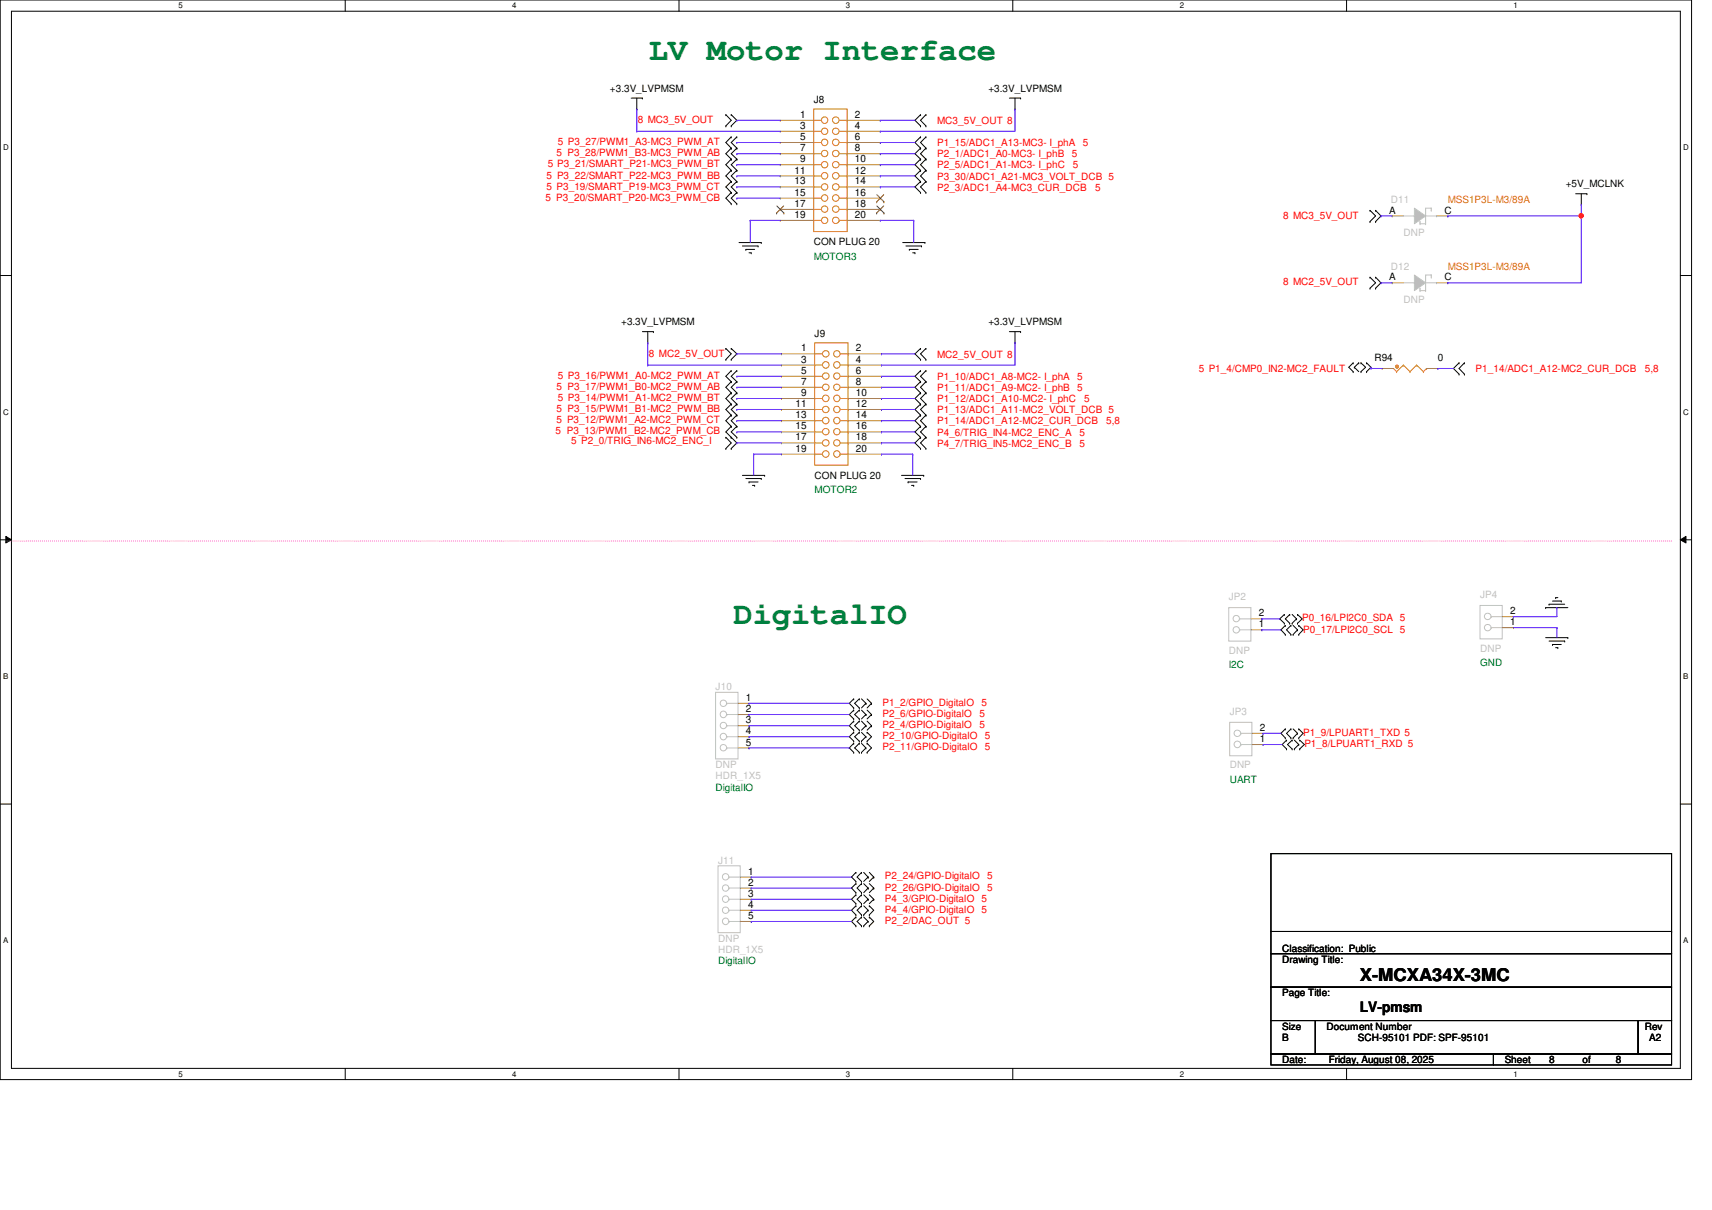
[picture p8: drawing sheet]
<svg xmlns="http://www.w3.org/2000/svg" width="297mm" height="210mm" viewBox="0 0 297 210" stroke-linecap="round" stroke-linejoin="round" font-family="sans-serif">
<path d="M0 0h293.5v187.3h-293.5zM2 1.9h289.5v183.4h-289.5z" fill="none" stroke="#000" stroke-width=".17"/>
<g fill="#fff">
<path d="M30.9 .2h.8v1.5h-.8z"/>
<path d="M30.9 185.5h.8v1.6h-.8z"/>
</g>
<path d="M59.9 0v1.9M59.9 185.3v2" fill="none" stroke="#000" stroke-width=".17"/>
<g fill="#fff">
<path d="M88.9 .2h.7v1.5h-.7z"/>
<path d="M88.9 185.5h.7v1.6h-.7z"/>
</g>
<path d="M117.8 0v1.9M117.8 185.3v2" fill="none" stroke="#000" stroke-width=".17"/>
<g fill="#fff">
<path d="M146.8 .2h.7v1.5h-.7z"/>
<path d="M146.8 185.5h.7v1.6h-.7z"/>
</g>
<path d="M175.7 0v1.9M175.7 185.3v2" fill="none" stroke="#000" stroke-width=".17"/>
<g fill="#fff">
<path d="M204.7 .2h.7v1.5h-.7z"/>
<path d="M204.7 185.5h.7v1.6h-.7z"/>
</g>
<path d="M233.6 0v1.9M233.6 185.3v2" fill="none" stroke="#000" stroke-width=".17"/>
<g fill="#fff">
<path d="M262.6 .2h.8v1.5h-.8z"/>
<path d="M262.6 185.5h.8v1.6h-.8z"/>
<path d="M.5 24.8h1v1.6h-1z"/>
<path d="M292.1 24.8h.9v1.6h-.9z"/>
<path d="M.5 70.7h1v1.5h-1z"/>
<path d="M292.1 70.7h.9v1.5h-.9z"/>
</g>
<path d="M0 47.8h2M291.5 47.8h2" fill="none" stroke="#000" stroke-width=".17"/>
<g fill="#fff">
<path d="M.5 116.5h.9v1.6h-.9z"/>
<path d="M292.1 116.5h.8v1.6h-.8z"/>
</g>
<path d="M0 93.6h2M1 93l1 .6-1 .6zM291.5 93.6l1-.6v1.2zM291.5 93.6h2" fill="none" stroke="#000" stroke-width=".17"/>
<path d="M1 93l1 .6-1 .6zM291.5 93.6l1-.6v1.2z" fill="#000"/>
<g fill="#fff">
<path d="M.5 162.4h.9v1.5h-.9z"/>
<path d="M292.1 162.4h.8v1.5h-.8z"/>
</g>
<g fill="none" stroke="#000" stroke-width=".17">
<path d="M109.5 17h2M110.5 18.9h.1M110.5 17v1.9M111.5 17h.1M125.9 19.9h.1M125.9 19.9l1 1-1 .9M126.9 19.9h.1M126.9 19.9l.9 1-.9 .9M159.7 19.9h.1M159.7 19.9l-1 1 1 .9M160.7 19.9h.1M160.7 19.9l-1 1 1 .9"/>
<path d="M175.1 17h2M176.1 18.9h.1M176.1 17v1.9M177.1 17h.1M125.9 21.8h.1M126.9 23.7h.1M126.9 25.7h.1M126.9 27.6h.1M126.9 21.8h.1M126.9 29.5h.1M126.9 31.5h.1M126.9 33.4h.1"/>
<path d="M126.9 35.3h.1M126.9 23.7l-1 1 1 1M126.9 25.7l-1 1 1 .9M126.9 29.5l-1 1 1 1M126.9 27.6l-1 1 1 .9M126.9 31.5l-1 .9 1 1M126.9 33.4l-1 1 1 .9M127.8 23.7h.1M127.8 25.7h.1M127.8 27.6h.1M127.8 29.5h.1M127.8 31.5h.1"/>
<path d="M127.8 33.4h.1M127.8 35.3h.1M127.8 23.7l-.9 1 .9 1M127.8 25.7l-.9 1 .9 .9M127.8 29.5l-.9 1 .9 1M127.8 27.6l-.9 1 .9 .9M127.8 31.5l-.9 .9 .9 1M127.8 33.4l-.9 1 .9 .9M159.7 23.7h.1M159.7 25.7h.1M159.7 27.6h.1M159.7 29.5h.1"/>
<path d="M159.7 31.5h.1M159.7 33.4h.1M159.7 21.8h.1M159.7 23.7l-1 1 1 1M159.7 25.7l-1 1 1 .9M159.7 27.6l-1 1 1 .9M159.7 29.5l-1 1 1 1M159.7 31.5l-1 .9 1 1M160.7 25.7h.1M160.7 23.7h.1M160.7 27.6h.1M160.7 29.5h.1"/>
<path d="M160.7 31.5h.1M160.7 33.4h.1M160.7 21.8h.1M160.7 23.7l-1 1 1 1M160.7 25.7l-1 1 1 .9M160.7 27.6l-1 1 1 .9M160.7 29.5l-1 1 1 1M160.7 31.5l-1 .9 1 1M237.7 36.5h.1M237.7 38.4h.1M237.7 36.5l1 1-1 .9M238.7 38.4h.1"/>
<path d="M238.7 36.5h.1M238.7 36.5l.9 1-.9 .9M273.4 33.6h1.9M274.4 35.5h.1M274.4 33.6v1.9M275.3 33.6h.1M111.5 57.5h1.9M112.4 59.5h.1M112.4 57.5v2M113.4 57.5h.1M128.2 42.1h3.9M128.8 42.7h2.7"/>
<path d="M129.4 43.3h.1M129.4 43.3h1.5M130 43.9h.3M130.3 43.9h.1M131.5 42.7h.1M132.1 42.1h.1M156.6 42.1h3.9M157.2 42.7h2.7M157.8 43.3h.1M157.8 43.3h1.5M158.4 43.9h.3M158.7 43.9h.1"/>
<path d="M159.9 42.7h.1M160.5 42.1h.1M175.1 57.5h2M176.1 59.5h.1M176.1 57.5v2M177.1 57.5h.1M237.7 48.1h.1M237.7 50h.1M237.7 48.1l1 1-1 .9M238.7 50h.1M238.7 48.1h.1M238.7 48.1l.9 1-.9 .9"/>
<path d="M125.9 60.5h.1M125.9 62.4h.1M125.9 77.8h.1M125.9 75.9h.1M125.9 60.5l1 .9-1 1M125.9 75.9l1 .9-1 1M126.9 62.4h.1M126.9 60.5h.1M126.9 64.3h.1M126.9 66.2h.1M126.9 68.2h.1M126.9 70.1h.1"/>
<path d="M126.9 72h.1M126.9 74h.1M126.9 75.9h.1M126.9 77.8h.1M126.9 60.5l.9 .9-.9 1M126.9 64.3l-1 1 1 .9M126.9 66.2l-1 1 1 1M126.9 68.2l-1 .9 1 1M126.9 70.1l-1 .9 1 1M126.9 72l-1 1 1 1M126.9 74l-1 .9 1.9 1.9-.9 1M127.8 64.3h.1"/>
<path d="M127.8 66.2h.1M127.8 68.2h.1M127.8 70.1h.1M127.8 72h.1M127.8 74h.1M127.8 75.9h.1M127.8 64.3l-.9 1 .9 .9M127.8 66.2l-.9 1 .9 1M127.8 68.2l-.9 .9 .9 1M127.8 70.1l-.9 .9 .9 1M127.8 72l-.9 1 .9 1M127.8 74l-.9 .9 .9 1"/>
<path d="M159.7 60.5h.1M159.7 62.4h.1M159.7 64.3h.1M159.7 66.2h.1M159.7 68.2h.1M159.7 70.1h.1M159.7 72h.1M159.7 74h.1M159.7 75.9h.1M159.7 77.8h.1M159.7 60.5l-1 .9 1 1M159.7 64.3l-1 1 1 .9"/>
<path d="M159.7 66.2l-1 1 1 1M159.7 68.2l-1 .9 1 1M159.7 70.1l-1 .9 1 1M159.7 72l-1 1 1 1M159.7 74l-1 .9 1 1M159.7 75.9l-1 .9 1 1M160.7 62.4h.1M160.7 60.5h.1M160.7 66.2h.1M160.7 64.3h.1M160.7 68.2h.1M160.7 70.1h.1"/>
<path d="M160.7 72h.1M160.7 74h.1M160.7 75.9h.1M160.7 77.8h.1M160.7 60.5l-1 .9 1 1M160.7 64.3l-1 1 1 .9M160.7 66.2l-1 1 1 1M160.7 68.2l-1 .9 1 1M160.7 70.1l-1 .9 1 1M160.7 72l-1 1 1 1M160.7 74l-1 .9 1 1M160.7 75.9l-1 .9 1 1"/>
<path d="M234.8 64.5h.1M234.8 62.9h.1M234.8 62.9l-.8 .8 .8 .8M235 63.7h.1M235 63.7l.8 .8M235.8 62.9h.1M235.8 62.9l-.8 .8M236.1 62.9h.1M236.1 64.5h.1M236.1 62.9l.8 .8-.8 .8M237.1 62.9h.1M237.1 64.5h.1"/>
<path d="M237.1 62.9l.8 .8-.8 .8M253.1 62.9h.1M253.1 64.9h.1M253.1 62.9l-.9 1 .9 1M254.1 64.9h.1M254.1 62.9h.1M254.1 62.9l-1 1 1 1M128.8 82.5h3.9M129.4 83h2.7M130 83.6h.1M130 83.6h1.5M130.6 84.2h.3"/>
<path d="M130.9 84.2h.1M132.1 83h.1M132.7 82.5h.1M156.4 82.5h3.9M157 83h2.7M157.6 83.6h.1M157.6 83.6h1.5M158.2 84.2h.3M158.5 84.2h.1M159.7 83h.1M160.3 82.5h.1M222.8 108.1h.1"/>
<path d="M222.8 106.6h.1M222.8 106.6l-.8 .8 .8 .7M223 110.1h.1M223 108.5h.1M223 108.5l-.8 .8 .8 .8M223.8 108.1h.1M223.8 106.6h.1M223.8 106.6l-.8 .8 .8 .7M224 110.1h.1M224 108.5h.1M224 108.5l-.8 .8 .8 .8M224.2 108.1h.1"/>
<path d="M224.2 106.6l.8 .8M224.4 110.1h.1M224.4 108.5l.7 .8M225 107.4h.1M225 107.4l-.8 .7M225.1 106.6h.1M225.1 108.1h.1M225.1 109.3h.1M225.1 106.6l.8 .8-.8 .7M225.1 109.3l-.7 .8M225.3 108.5h.1M225.3 110.1h.1"/>
<path d="M225.3 108.5l.8 .8-.8 .8M268.2 105.4h.1M268.2 105.4h3.8M268.2 110.6h3.8M268.8 104.8h.1M268.8 104.8h2.7M268.8 111.2h2.7M269.4 111.8h.1M269.4 104.3h1.5M269.4 111.8h1.5M269.9 103.7h.1M269.9 103.7h.4"/>
<path d="M269.9 112.4h.4M270.3 112.4h.1M270.9 104.3h.1M271.5 111.2h.1M272 110.6h.1M0 139.5h2M148.1 122.8h.1M148.1 121.2h.1M148.1 124.7h.1M148.1 123.2h.1M148.1 126.7h.1M148.1 125.1h.1"/>
<path d="M148.1 128.6h.1M148.1 127h.1M148.1 130.5h.1M148.1 128.9h.1M148.1 121.2l-.7 .8 .7 .8M148.1 123.2l-.7 .8 .7 .7M148.1 127l-.7 .8 .7 .8M148.1 125.1l-.7 .8 .7 .8M148.1 128.9l-.7 .9 .7 .7M149.1 121.2h.1M149.1 122.8h.1M149.1 123.2h.1"/>
<path d="M149.1 124.7h.1M149.1 125.1h.1M149.1 126.7h.1M149.1 128.6h.1M149.1 127h.1M149.1 130.5h.1M149.1 128.9h.1M149.1 121.2l-.8 .8 .8 .8M149.1 123.2l-.8 .8 .8 .7M149.1 125.1l-.8 .8 .8 .8M149.1 127l-.8 .8 .8 .8M149.1 128.9l-.8 .9 .8 .7"/>
<path d="M149.5 128.6h.1M149.5 130.5h.1M149.5 123.2l.7 .8M149.5 121.2l.7 .8M149.5 125.1l.7 .8M149.5 127l.7 .8M149.5 128.9l.7 .9M150.2 122h.1M150.2 124h.1M150.2 125.9h.1M150.2 127.8h.1M150.2 129.8h.1"/>
<path d="M150.2 125.9l-.7 .8M150.2 122l-.7 .8M150.2 124l-.7 .7M150.2 127.8l-.7 .8M150.2 129.8l-.7 .7M150.4 127h.1M150.4 128.6h.1M150.4 128.9h.1M150.4 130.5h.1M150.4 121.2l.8 .8M150.4 127l.8 .8-.8 .8M150.4 123.2l.8 .8"/>
<path d="M150.4 125.1l.8 .8M150.4 128.9l.8 .9-.8 .7M151.2 122h.1M151.2 124h.1M151.2 125.9h.1M151.2 122l-.8 .8M151.2 124l-.8 .7M151.2 125.9l-.8 .8M223 128h.1M223 126.4h.1M223 126.4l-.8 .8 .8 .8M223.2 129.9h.1"/>
<path d="M223.2 128.4h.1M223.2 128.4l-.7 .8 .7 .7M224 128h.1M224 126.4h.1M224 126.4l-.8 .8 .8 .8M224.2 129.9h.1M224.2 128.4h.1M224.2 128.4l-.8 .8 .8 .7M224.4 128h.1M224.4 126.4l.7 .8M224.6 129.9h.1M224.6 128.4l.7 .8"/>
<path d="M225.1 127.2h.1M225.1 127.2l-.7 .8M225.3 126.4h.1M225.3 128h.1M225.3 129.2h.1M225.3 126.4l.8 .8-.8 .8M225.3 129.2l-.7 .7M225.5 128.4h.1M225.5 129.9h.1M225.5 128.4l.8 .8-.8 .7M291.5 139.5h2M148.5 152.9h.1"/>
<path d="M148.5 151.3h.1M148.5 154.9h.1M148.5 153.3h.1M148.5 156.8h.1M148.5 155.2h.1M148.5 158.7h.1M148.5 157.1h.1M148.5 159.1h.1M148.5 151.3l-.8 .8 .8 .8M148.5 155.2l-.8 .8 .8 .8M148.5 153.3l-.8 .8 .8 .8M148.5 159.1l-.8 .8 .8 .7"/>
<path d="M148.5 157.1l-.8 .8 .8 .8M149.5 151.3h.1M149.5 152.9h.1M149.5 153.3h.1M149.5 154.9h.1M149.5 155.2h.1M149.5 156.8h.1M149.5 158.7h.1M149.5 157.1h.1M149.5 159.1h.1M149.5 151.3l-.8 .8 .8 .8M149.5 153.3l-.8 .8 .8 .8"/>
<path d="M149.5 155.2l-.8 .8 .8 .8M149.5 157.1l-.8 .8 .8 .8M149.5 159.1l-.8 .8 .8 .7M149.9 158.7h.1M149.9 153.3l.7 .8M149.9 151.3l.7 .8M149.9 157.1l.7 .8M149.9 155.2l.7 .8M149.9 159.1l.7 .8M150.6 152.1h.1M150.6 154.1h.1M150.6 156h.1"/>
<path d="M150.6 157.9h.1M150.6 159.9h.1M150.6 152.1l-.7 .8M150.6 154.1l-.7 .8M150.6 156l-.7 .8M150.6 157.9l-.7 .8M150.6 159.9l-.7 .7M150.8 157.1h.1M150.8 158.7h.1M150.8 159.1h.1M150.8 155.2l.8 .8M150.8 151.3l.8 .8"/>
<path d="M150.8 153.3l.8 .8M150.8 159.1l.8 .8-.8 .7M150.8 157.1l.8 .8-.8 .8M151.6 152.1h.1M151.6 154.1h.1M151.6 156h.1M151.6 152.1l-.8 .8M151.6 154.1l-.8 .8M151.6 156l-.8 .8M220.5 148.1h69.5v17.3h-69.5zM148.5 160.6h.1M149.5 160.6h.1"/>
<path d="M149.9 160.6h.1M150.8 160.6h.1M220.5 165.4h69.5v5.8h-69.5zM220.5 171.2h69.5v5.8h-69.5zM220.5 177h7.7v5.8h-7.7zM220.5 161.6h69.5M228.2 177h56v5.8h-56zM284.2 177h5.8v5.8h-5.8zM290 161.6h.1M220.5 182.8h38.6v1.9h-38.6zM259.1 182.8h30.9v1.9h-30.9z"/>
</g>
<path d="M1.2 93.9h288.8M290 93.9h.1" fill="none" stroke="#f0f" stroke-width=".17" stroke-dasharray="0 .3"/>
<g fill="none" stroke="#cc8006" stroke-width=".17">
<path d="M141.2 18.9h5.8v21.3h-5.8zM141.2 20.9h.1M141.2 22.8h.1M141.2 24.7h.1M141.2 26.7h.1M141.2 28.6h.1M141.2 30.5h.1M141.2 32.4h.1M141.2 34.4h.1M141.2 36.3h.1M141.2 38.2h.1M141.2 20.9h1.3"/>
<path d="M141.2 22.8h1.3M141.2 24.7h1.3M141.2 26.7h1.3M141.2 28.6h1.3M141.2 30.5h1.3M141.2 32.4h1.3M141.2 34.4h1.3M141.2 36.3h1.3M141.2 38.2h1.3M145.6 38.2h.1M145.6 20.9h1.4M145.6 22.8h1.4"/>
<path d="M145.6 24.7h1.4M145.6 26.7h1.4M145.6 28.6h1.4M145.6 30.5h1.4M145.6 32.4h1.4M145.6 34.4h1.4M145.6 36.3h1.4M145.6 38.2h1.4M147 22.8h.1M147 20.9h.1M147 24.7h.1M147 26.7h.1"/>
<path d="M147 28.6h.1M147 30.5h.1M147 32.4h.1M147 34.4h.1M147 36.3h.1M141.3 59.5h5.8v21.2h-5.8zM141.3 61.4h.1M141.3 63.3h.1M141.3 65.3h.1M141.3 67.2h.1M141.3 69.1h.1M141.3 71h.1"/>
<path d="M141.3 73h.1M141.3 74.9h.1M141.3 76.8h.1M141.3 78.8h.1M141.3 61.4h1.4M141.3 63.3h1.4M141.3 65.3h1.4M141.3 67.2h1.4M141.3 69.1h1.4M141.3 71h1.4M141.3 73h1.4M141.3 74.9h1.4"/>
<path d="M141.3 76.8h1.4M141.3 78.8h1.4M145.8 78.8h.1M145.8 61.4h1.3M145.8 63.3h1.3M145.8 65.3h1.3M145.8 67.2h1.3M145.8 69.1h1.3M145.8 71h1.3M145.8 73h1.3M145.8 74.9h1.3M145.8 76.8h1.3"/>
<path d="M145.8 78.8h1.3M147.1 63.3h.1M147.1 61.4h.1M147.1 65.3h.1M147.1 67.2h.1M147.1 69.1h.1M147.1 71h.1M147.1 73h.1M147.1 74.9h.1M147.1 76.8h.1"/>
<circle cx="143.1" cy="34.3" r=".56"/>
<circle cx="143.1" cy="30.5" r=".56"/>
<circle cx="143.1" cy="20.8" r=".56"/>
<circle cx="143.1" cy="24.7" r=".56"/>
<circle cx="143.1" cy="22.8" r=".56"/>
<circle cx="143.1" cy="26.6" r=".56"/>
<circle cx="143.1" cy="38.2" r=".56"/>
<circle cx="143.1" cy="32.4" r=".56"/>
<circle cx="143.1" cy="28.6" r=".56"/>
<circle cx="143.1" cy="36.3" r=".56"/>
<circle cx="145" cy="24.7" r=".57"/>
<circle cx="145" cy="34.3" r=".57"/>
<circle cx="145" cy="30.5" r=".57"/>
<circle cx="145" cy="20.8" r=".57"/>
<circle cx="145" cy="26.6" r=".56"/>
<circle cx="145" cy="32.4" r=".56"/>
<circle cx="145" cy="28.6" r=".56"/>
<circle cx="145" cy="36.3" r=".56"/>
<circle cx="145" cy="38.2" r=".56"/>
<circle cx="145" cy="22.8" r=".56"/>
<circle cx="143.3" cy="73" r=".57"/>
<circle cx="143.3" cy="78.8" r=".57"/>
<circle cx="143.3" cy="69.1" r=".57"/>
<circle cx="143.3" cy="63.3" r=".57"/>
<circle cx="143.3" cy="71" r=".56"/>
<circle cx="143.3" cy="76.8" r=".56"/>
<circle cx="143.3" cy="74.9" r=".56"/>
<circle cx="143.3" cy="65.2" r=".56"/>
<circle cx="143.3" cy="61.4" r=".56"/>
<circle cx="143.3" cy="67.2" r=".56"/>
<circle cx="145.2" cy="73" r=".56"/>
<circle cx="145.2" cy="78.8" r=".56"/>
<circle cx="145.2" cy="69.1" r=".56"/>
<circle cx="145.2" cy="63.3" r=".56"/>
<circle cx="145.2" cy="71" r=".56"/>
<circle cx="145.2" cy="65.2" r=".56"/>
<circle cx="145.2" cy="74.9" r=".56"/>
<circle cx="145.2" cy="76.8" r=".56"/>
<circle cx="145.2" cy="67.2" r=".56"/>
<circle cx="145.2" cy="61.4" r=".56"/>
</g>
<g fill="none" stroke="#a84" stroke-width=".17">
<path d="M135.4 20.9h.1M135.4 22.8h.1M135.4 24.7h.1M135.4 26.7h.1M135.4 28.6h.1M135.4 30.5h.1M135.4 32.4h.1M135.4 34.4h.1M135.4 36.3h.1M135.4 38.2h.1M135.4 20.9h5.8M135.4 22.8h5.8"/>
<path d="M135.4 24.7h5.8M135.4 26.7h5.8M135.4 28.6h5.8M135.4 30.5h5.8M135.4 32.4h5.8M135.4 34.4h5.8M135.4 36.3h5.8M135.4 38.2h5.8M147 20.9h5.7M147 22.8h5.7M147 24.7h5.7M147 26.7h5.7"/>
<path d="M147 28.6h5.7M147 30.5h5.7M147 32.4h5.7M147 34.4h5.7M147 36.3h5.7M147 38.2h5.7M152.7 20.9h.1M152.7 22.8h.1M152.7 24.7h.1M152.7 26.7h.1M152.7 28.6h.1M152.7 30.5h.1"/>
<path d="M152.7 32.4h.1M152.7 34.4h.1M152.7 36.3h.1M152.7 38.2h.1M135.6 61.4h.1M135.6 63.3h.1M135.6 65.3h.1M135.6 67.2h.1M135.6 69.1h.1M135.6 71h.1M135.6 73h.1M135.6 74.9h.1"/>
<path d="M135.6 76.8h.1M135.6 78.8h.1M135.6 61.4h5.7M135.6 63.3h5.7M135.6 65.3h5.7M135.6 67.2h5.7M135.6 69.1h5.7M135.6 71h5.7M135.6 73h5.7M135.6 74.9h5.7M135.6 76.8h5.7M135.6 78.8h5.7"/>
<path d="M147.1 61.4h5.8M147.1 63.3h5.8M147.1 65.3h5.8M147.1 67.2h5.8M147.1 69.1h5.8M147.1 71h5.8M147.1 73h5.8M147.1 74.9h5.8M147.1 76.8h5.8M147.1 78.8h5.8M152.9 61.4h.1M152.9 63.3h.1"/>
<path d="M152.9 65.3h.1M152.9 67.2h.1M152.9 69.1h.1M152.9 71h.1M152.9 73h.1M152.9 74.9h.1M152.9 76.8h.1M152.9 78.8h.1M217 109.3h1.9M217 107.4h1.9M218.9 109.3h.1M218.9 107.4h.1"/>
<path d="M260.6 108.9h2M260.6 107h2M262.6 108.9h.1M262.6 107h.1M217.2 129.2h2M217.2 127.2h2M219.2 129.2h.1M219.2 127.2h.1M128.4 152.1h1.9M128.4 154.1h1.9M128.4 156h1.9M128.4 157.9h1.9"/>
<path d="M128.4 159.9h1.9M130.3 152.1h.1M130.3 154.1h.1M130.3 156h.1M130.3 157.9h.1M130.3 159.9h.1"/>
</g>
<g fill="none" stroke="#c0c0c0" stroke-width=".17">
<path d="M243.5 49.1h1.9M245.4 49.1h.1M246.4 50.4h.1M246.4 50.4h1M247.4 50.4h.1M247.4 49.1h1.9M248.3 47.7h.1M248.3 47.7h-.9v2.7M249.3 49.1h.1M213.2 105.4h3.8v5.8h-3.8zM215.1 109.3h.1M215.1 107.4h.1"/>
<path d="M215.1 109.3h1.9M215.1 107.4h1.9M256.8 105h3.8v5.8h-3.8zM258.7 108.9h.1M258.7 107h.1M258.7 108.9h1.9M258.7 107h1.9M213.4 125.3h3.8v5.8h-3.8zM215.3 129.2h.1M215.3 127.2h.1M215.3 129.2h1.9M215.3 127.2h1.9"/>
<path d="M124.6 150.2h3.8v11.6h-3.8zM126.5 152.1h.1M126.5 154.1h.1M126.5 156h.1M126.5 157.9h.1M126.5 159.9h.1M126.5 152.1h1.9M126.5 154.1h1.9M126.5 156h1.9M126.5 157.9h1.9M126.5 159.9h1.9"/>
<circle cx="214.5" cy="109.3" r=".56"/>
<circle cx="214.5" cy="107.3" r=".56"/>
<circle cx="258.1" cy="108.9" r=".56"/>
<circle cx="258.1" cy="106.9" r=".56"/>
<circle cx="214.7" cy="129.1" r=".57"/>
<circle cx="214.7" cy="127.2" r=".56"/>
<circle cx="125.9" cy="156" r=".56"/>
<circle cx="125.9" cy="159.8" r=".56"/>
<circle cx="125.9" cy="157.9" r=".56"/>
<circle cx="125.9" cy="152.1" r=".56"/>
<circle cx="125.9" cy="154" r=".56"/>
</g>
<path d="M134.7 37h.1M134.8 35.7l1.2 1.3M136 35.7l-1.3 1.3M136 37h.1M152.1 35h.1M152.1 37h.1M152.1 33.8l1.3 1.2M152.1 35.7l1.3 1.3M153.3 33.8l-1.2 1.2M153.3 35.7l-1.2 1.3M153.4 35h.1M153.4 37h.1" fill="none" stroke="#804000" stroke-width=".17"/>
<path d="M245.4 47.7l2 1.4-2 1.3z" fill-rule="evenodd" fill="#c0c0c0"/>
<path d="M245.4 47.7l2 1.4-2 1.3zM246.4 50h.1M246.4 50v.4M248.3 48.1h.1M248.3 47.7v.4" fill="none" stroke="#c0c0c0" stroke-width=".17"/>
<path d="M241.6 49.1h.1M241.6 49.1h1.9M249.3 49.1h1.9M251.2 49.1h.1" fill="none" stroke="#a84" stroke-width=".17"/>
<path d="M241.8 63.9l.5 .6M242.3 64.5h.1M243.5 63.3h.1M243.5 63.3l-1.2 1.2M243.5 63.3l1.1 1.2M244.6 64.5h.1M245.8 63.3h.1M245.8 63.3l-1.2 1.2M245.8 63.3l1.2 1.2M247 64.5h.1M247.5 63.9h.1M247.5 63.9l-.5 .6" fill="none" stroke="#cc8006" stroke-width=".17"/>
<circle cx="242.4" cy="63.6" r=".27" fill="#cc8006"/>
<circle cx="242.4" cy="63.6" r=".27" fill="none" stroke="#cc8006" stroke-width=".17"/>
<g fill="none" stroke="#a84" stroke-width=".17">
<path d="M239.8 63.9h.1M239.8 63.9h2M247.5 63.9h2M249.5 63.9h.1M128.1 122h1.9M128.1 124h1.9M128.1 125.9h1.9M128.1 127.8h1.9M128.1 129.8h1.9M130 122h.1M130 124h.1M130 125.9h.1"/>
<path d="M130 127.8h.1M130 129.8h.1"/>
</g>
<g fill="none" stroke="#c0c0c0" stroke-width=".17">
<path d="M243.5 37.5h1.9M245.4 37.5h.1M246.4 38.8h.1M246.4 38.8h1M247.4 38.8h.1M247.4 37.5h1.9M248.3 36.1h.1M248.3 36.1h-.9v2.7M249.3 37.5h.1M124.2 120.1h3.9v11.6h-3.9zM126.1 122h.1M126.1 124h.1"/>
<path d="M126.1 125.9h.1M126.1 127.8h.1M126.1 129.8h.1M126.1 122h2M126.1 124h2M126.1 125.9h2M126.1 127.8h2M126.1 129.8h2"/>
<circle cx="125.5" cy="123.9" r=".56"/>
<circle cx="125.5" cy="127.8" r=".56"/>
<circle cx="125.5" cy="122" r=".56"/>
<circle cx="125.5" cy="129.7" r=".56"/>
<circle cx="125.5" cy="125.9" r=".56"/>
</g>
<path d="M245.4 36.1l2 1.4-2 1.3z" fill-rule="evenodd" fill="#c0c0c0"/>
<path d="M245.4 36.1l2 1.4-2 1.3zM246.4 38.4h.1M246.4 38.4v.4M248.3 36.5h.1M248.3 36.1v.4" fill="none" stroke="#c0c0c0" stroke-width=".17"/>
<path d="M241.6 37.5h.1M241.6 37.5h1.9M249.3 37.5h1.9M251.2 37.5h.1" fill="none" stroke="#a84" stroke-width=".17"/>
<g fill="none" stroke="#4200ff" stroke-width=".17">
<path d="M110.5 18.9h.1M110.5 18.9v3.9M176.1 18.9h.1M176.1 18.9v3.9h-23.4M110.5 22.8h.1M110.5 22.8h24.9M127.8 24.7h.1M127.8 26.7h.1M127.8 28.6h.1M127.8 30.5h.1M127.8 32.4h.1M127.8 20.9h.1"/>
<path d="M127.8 24.7h7.6M127.8 26.7h7.6M127.8 28.6h7.6M127.8 30.5h7.6M127.8 32.4h7.6M127.8 20.9h7.6M130.2 38.2h.1M130.2 38.2v3.9M130.2 38.2h5.2M152.7 24.7h.1M152.7 26.7h.1M152.7 28.6h.1"/>
<path d="M152.7 30.5h.1M152.7 32.4h.1M152.7 38.2h.1M152.7 20.9h.1M152.7 22.8h.1M152.7 24.7h6M152.7 26.7h6M152.7 28.6h6M152.7 30.5h6M152.7 32.4h6M152.7 38.2h5.8M152.7 20.9h6"/>
<path d="M158.5 38.2h.1M158.5 38.2v3.9M239.6 37.5h.1M239.6 37.5h2M251.2 37.5h.1M251.2 37.5h23.2M274.4 35.5h.1M274.4 37.5h.1M274.4 35.5v13.6h-23.2M112.4 59.5h.1M112.4 59.5v3.8M176.1 59.5h.1"/>
<path d="M176.1 59.5v3.8h-23.2M239.6 49.1h.1M239.6 49.1h2M251.2 49.1h.1M112.4 63.3h.1M112.4 63.3h23.2M127.8 61.4h.1M127.8 65.3h.1M127.8 67.2h.1M127.8 69.1h.1M127.8 71h.1M127.8 73h.1"/>
<path d="M127.8 74.9h.1M127.8 76.8h.1M127.8 61.4h7.8M127.8 65.3h7.8M127.8 67.2h7.8M127.8 69.1h7.8M127.8 71h7.8M127.8 73h7.8M127.8 74.9h7.8M127.8 76.8h7.8M130.8 78.8h.1M130.8 78.8h4.8"/>
<path d="M130.8 78.8v3.7M152.9 61.4h.1M152.9 63.3h.1M152.9 65.3h.1M152.9 67.2h.1M152.9 69.1h.1M152.9 71h.1M152.9 73h.1M152.9 74.9h.1M152.9 76.8h.1M152.9 78.8h.1M152.9 61.4h5.8"/>
<path d="M152.9 65.3h5.8M152.9 67.2h5.8M152.9 69.1h5.8M152.9 71h5.8M152.9 73h5.8M152.9 74.9h5.8M152.9 76.8h5.8M152.9 78.8h5.5M158.4 78.8h.1M158.4 78.8v3.7"/>
</g>
<circle cx="274.3" cy="37.4" r=".37" fill="#f00"/>
<circle cx="274.3" cy="37.4" r=".37" fill="none" stroke="#f00" stroke-width=".17"/>
<g fill="none" stroke="#4200ff" stroke-width=".17">
<path d="M127.8 34.4h.1M127.8 34.4h7.6M237.9 63.7h.1M237.9 63.9h.1M237.9 63.9h1.9M237.9 63.7v.2M249.5 63.9h.1M249.5 63.9h2.7M218.9 107.4h.1M218.9 109.3h.1M218.9 107.4h3.1M218.9 109.3h3.3"/>
<path d="M262.6 107h.1M262.6 108.9h7.5M270.1 108.9h.1M270.1 105.4h.1M270.1 105.4v1.6h-7.5M270.1 108.9v1.7M130 122h.1M130 124h.1M130 125.9h.1M130 127.8h.1M130 129.8h.1M130 122h17.4"/>
<path d="M130 124h17.4M130 125.9h17.4M130 127.8h17.4M130 129.8h17.4M219.2 127.2h.1M219.2 129.2h.1M219.2 127.2h3M219.2 129.2h3.3M130.3 152.1h.1M130.3 154.1h.1M130.3 156h.1M130.3 157.9h.1"/>
<path d="M130.3 159.9h.1M130.3 152.1h17.4M130.3 154.1h17.4M130.3 156h17.4M130.3 157.9h17.4M130.3 159.9h17.4"/>
</g>
<circle cx="274.3" cy="37.4" r=".37" fill="#f00"/>
<circle cx="274.3" cy="37.4" r=".37" fill="none" stroke="#f00" stroke-width=".17"/>
<g font-size="5.6" fill="#008040">
<text x="112.6" y="10.5">LV Motor Interface</text>
<text x="127.3" y="108.3">DigitalIO</text>
</g>
<text font-size="3" x="236" y="170.2">X-MCXA34X-3MC</text>
<text font-size="2.5" x="236" y="175.5">LV-pmsm</text>
<g font-size="1.7">
<text x="105.8" y="15.9">+3.3V_LVPMSM</text>
<text x="141.2" y="17.8">J8</text>
<text x="171.5" y="15.9">+3.3V_LVPMSM</text>
<text x="138.9" y="20.4">1</text>
<text x="138.9" y="22.4">3</text>
<text x="148.3" y="20.4">2</text>
<text x="148.3" y="22.4">4</text>
<text x="138.9" y="24.3">5</text>
<text x="138.9" y="26.2">7</text>
<text x="138.9" y="28.2">9</text>
<text x="148.3" y="24.3">6</text>
<text x="148.3" y="26.2">8</text>
<text x="148.3" y="28.2">10</text>
<text x="137.9" y="30.1">11</text>
<text x="137.9" y="32">13</text>
<text x="137.9" y="34">15</text>
<text x="137.9" y="35.9">17</text>
<text x="148.3" y="30.1">12</text>
<text x="148.3" y="32">14</text>
<text x="148.3" y="34">16</text>
<text x="148.3" y="35.9">18</text>
<text x="271.6" y="32.5">+5V_MCLNK</text>
<text x="137.9" y="37.8">19</text>
<text x="148.3" y="37.8">20</text>
<text x="241" y="37">A</text>
<text x="250.6" y="37">C</text>
<text x="141.2" y="42.5">CON PLUG 20</text>
<text x="241" y="48.6">A</text>
<text x="250.6" y="48.6">C</text>
<text x="107.8" y="56.4">+3.3V_LVPMSM</text>
<text x="141.3" y="58.4">J9</text>
<text x="171.5" y="56.4">+3.3V_LVPMSM</text>
<text x="139" y="61">1</text>
<text x="139" y="62.9">3</text>
<text x="139" y="64.9">5</text>
<text x="148.5" y="61">2</text>
<text x="148.5" y="62.9">4</text>
<text x="148.5" y="64.9">6</text>
<text x="238.5" y="62.6">R94</text>
<text x="249.5" y="62.6">0</text>
<text x="138" y="70.6">11</text>
<text x="139" y="66.8">7</text>
<text x="139" y="68.7">9</text>
<text x="148.5" y="66.8">8</text>
<text x="148.5" y="68.7">10</text>
<text x="148.5" y="70.6">12</text>
<text x="138" y="72.6">13</text>
<text x="138" y="74.5">15</text>
<text x="138" y="76.4">17</text>
<text x="148.5" y="72.6">14</text>
<text x="148.5" y="74.5">16</text>
<text x="148.5" y="76.4">18</text>
<text x="138" y="78.4">19</text>
<text x="141.3" y="83.1">CON PLUG 20</text>
<text x="148.5" y="78.4">20</text>
<text x="218.4" y="106.9">2</text>
<text x="262" y="106.6">2</text>
<text x="218.4" y="108.8">1</text>
<text x="262" y="108.5">1</text>
<text x="129.4" y="121.6">1</text>
<text x="129.4" y="123.5">2</text>
<text x="129.4" y="125.5">3</text>
<text x="129.4" y="127.4">4</text>
<text x="129.4" y="129.3">5</text>
<text x="218.6" y="128.7">1</text>
<text x="218.6" y="126.8">2</text>
<text x="129.8" y="151.7">1</text>
<text x="129.8" y="153.6">2</text>
<text x="129.8" y="155.6">3</text>
<text x="129.8" y="157.5">4</text>
<text x="129.8" y="159.4">5</text>
<text x="222.5" y="167">Drawing Title:</text>
<text x="222.5" y="165.1">Classification: Public</text>
<text x="222.5" y="172.8">Page Title:</text>
<text x="222.5" y="178.6">Size</text>
<text x="230.2" y="178.6">Document Number</text>
<text x="285.4" y="178.6">Rev</text>
<text x="222.5" y="184.4">Date:</text>
<text x="222.5" y="180.6">B</text>
<text x="230.5" y="184.4">Friday, August 08, 2025</text>
<text x="235.6" y="180.6">SCH-95101 PDF: SPF-95101</text>
<text x="261.1" y="184.4">Sheet</text>
<text x="268.8" y="184.4">8</text>
<text x="274.6" y="184.4">of</text>
<text x="280.4" y="184.4">8</text>
<text x="286.1" y="180.6">A2</text>
</g>
<g font-size="1.7" fill="#f00">
<text x="110.7" y="21.3">8 MC3_5V_OUT</text>
<text x="162.6" y="21.5">MC3_5V_OUT 8</text>
<text x="95" y="29">5 P3_21/SMART_P21-MC3_PWM_BT</text>
<text x="96.6" y="27.1">5 P3_28/PWM1_B3-MC3_PWM_AB</text>
<text x="96.8" y="25.2">5 P3_27/PWM1_A3-MC3_PWM_AT</text>
<text x="162.6" y="25.4">P1_15/ADC1_A13-MC3- I_phA</text>
<text x="162.6" y="27.3">P2_1/ADC1_A0-MC3- I_phB</text>
<text x="162.6" y="29.2">P2_5/ADC1_A1-MC3- I_phC</text>
<text x="186" y="27.3">5</text>
<text x="186.1" y="29.2">5</text>
<text x="187.9" y="25.4">5</text>
<text x="94.7" y="34.8">5 P3_20/SMART_P20-MC3_PWM_CB</text>
<text x="94.8" y="31">5 P3_22/SMART_P22-MC3_PWM_BB</text>
<text x="94.8" y="32.9">5 P3_19/SMART_P19-MC3_PWM_CT</text>
<text x="162.6" y="31.2">P3_30/ADC1_A21-MC3_VOLT_DCB 5</text>
<text x="162.6" y="33.1">P2_3/ADC1_A4-MC3_CUR_DCB</text>
<text x="190" y="33.1">5</text>
<text x="222.6" y="37.9">8 MC3_5V_OUT</text>
<text x="222.6" y="49.5">8 MC2_5V_OUT</text>
<text x="96.8" y="65.7">5 P3_16/PWM1_A0-MC2_PWM_AT</text>
<text x="112.6" y="61.8">8 MC2_5V_OUT</text>
<text x="162.6" y="62.1">MC2_5V_OUT 8</text>
<text x="162.6" y="65.9">P1_10/ADC1_A8-MC2- I_phA</text>
<text x="186.9" y="65.9">5</text>
<text x="208" y="64.6">5 P1_4/CMP0_IN2-MC2_FAULT</text>
<text x="256" y="64.6">P1_14/ADC1_A12-MC2_CUR_DCB</text>
<text x="285.4" y="64.6">5,8</text>
<text x="96.6" y="67.6">5 P3_17/PWM1_B0-MC2_PWM_AB</text>
<text x="96.6" y="71.5">5 P3_15/PWM1_B1-MC2_PWM_BB</text>
<text x="96.8" y="69.6">5 P3_14/PWM1_A1-MC2_PWM_BT</text>
<text x="162.6" y="67.8">P1_11/ADC1_A9-MC2- I_phB</text>
<text x="162.6" y="69.8">P1_12/ADC1_A10-MC2- I_phC</text>
<text x="162.6" y="71.7">P1_13/ADC1_A11-MC2_VOLT_DCB 5</text>
<text x="186.9" y="67.8">5</text>
<text x="188.1" y="69.8">5</text>
<text x="96.4" y="75.4">5 P3_13/PWM1_B2-MC2_PWM_CB</text>
<text x="96.6" y="73.4">5 P3_12/PWM1_A2-MC2_PWM_CT</text>
<text x="99.1" y="77.1">5 P2_0/TRIG_IN6-MC2_ENC_I</text>
<text x="162.6" y="73.6">P1_14/ADC1_A12-MC2_CUR_DCB</text>
<text x="162.6" y="75.6">P4_6/TRIG_IN4-MC2_ENC_A</text>
<text x="162.6" y="77.5">P4_7/TRIG_IN5-MC2_ENC_B</text>
<text x="187.3" y="75.6">5</text>
<text x="187.3" y="77.5">5</text>
<text x="191.9" y="73.6">5,8</text>
<text x="225.9" y="107.8">P0_16/LPI2C0_SDA 5</text>
<text x="226.1" y="109.7">P0_17/LPI2C0_SCL 5</text>
<text x="153.1" y="122.5">P1_2/GPIO_DigitalO</text>
<text x="153.1" y="124.4">P2_6/GPIO-DigitalO</text>
<text x="169.9" y="124.4">5</text>
<text x="170.3" y="122.5">5</text>
<text x="153.1" y="126.3">P2_4/GPIO-DigitalO</text>
<text x="153.1" y="128.3">P2_10/GPIO-DigitalO</text>
<text x="153.1" y="130.2">P2_11/GPIO-DigitalO</text>
<text x="169.9" y="126.3">5</text>
<text x="170.9" y="128.3">5</text>
<text x="170.9" y="130.2">5</text>
<text x="226.1" y="127.7">P1_9/LPUART1_TXD 5</text>
<text x="226.3" y="129.6">P1_8/LPUART1_RXD 5</text>
<text x="153.5" y="152.6">P2_24/GPIO-DigitalO</text>
<text x="153.5" y="154.5">P2_26/GPIO-DigitalO</text>
<text x="171.3" y="152.6">5</text>
<text x="171.3" y="154.5">5</text>
<text x="153.5" y="156.5">P4_3/GPIO-DigitalO</text>
<text x="153.5" y="158.4">P4_4/GPIO-DigitalO</text>
<text x="153.5" y="160.3">P2_2/DAC_OUT 5</text>
<text x="170.3" y="156.5">5</text>
<text x="170.3" y="158.4">5</text>
</g>
<g font-size="1.7" fill="#c0c0c0">
<text x="241.3" y="35.2">D11</text>
<text x="243.5" y="41">DNP</text>
<text x="241.3" y="46.8">D12</text>
<text x="243.5" y="52.6">DNP</text>
<text x="213.2" y="104.1">JP2</text>
<text x="256.8" y="103.8">JP4</text>
<text x="213.2" y="113.4">DNP</text>
<text x="256.8" y="113">DNP</text>
<text x="124.2" y="119.8">J10</text>
<text x="213.4" y="124">JP3</text>
<text x="124.2" y="135.2">HDR_1X5</text>
<text x="124.2" y="133.3">DNP</text>
<text x="213.4" y="133.3">DNP</text>
<text x="124.6" y="149.9">J11</text>
<text x="124.6" y="165.3">HDR_1X5</text>
<text x="124.6" y="163.4">DNP</text>
</g>
<g font-size="1.7" fill="#ff8000">
<text x="251.2" y="35.2">MSS1P3L-M3/89A</text>
<text x="251.2" y="46.8">MSS1P3L-M3/89A</text>
</g>
<g font-size="1.7" fill="#008000">
<text x="141.2" y="45">MOTOR3</text>
<text x="141.3" y="85.6">MOTOR2</text>
<text x="213.2" y="115.9">I2C</text>
<text x="256.8" y="115.5">GND</text>
<text x="124.2" y="137.2">DigitalIO</text>
<text x="213.4" y="135.8">UART</text>
<text x="124.6" y="167.3">DigitalIO</text>
</g>
<g font-size="1.4">
<text x="30.9" y="1.4">5</text>
<text x="88.9" y="1.4">4</text>
<text x="146.8" y="1.4">3</text>
<text x="204.7" y="1.4">2</text>
<text x="262.6" y="1.4">1</text>
<text x=".5" y="26.1">D</text>
<text x="292.1" y="26.1">D</text>
<text x=".5" y="71.9">C</text>
<text x="292.1" y="71.9">C</text>
<text x=".5" y="117.8">B</text>
<text x="292.1" y="117.8">B</text>
<text x=".5" y="163.6">A</text>
<text x="292.1" y="163.6">A</text>
<text x="30.9" y="186.8">5</text>
<text x="88.9" y="186.8">4</text>
<text x="146.8" y="186.8">3</text>
<text x="204.7" y="186.8">2</text>
<text x="262.6" y="186.8">1</text>
</g>
</svg>
